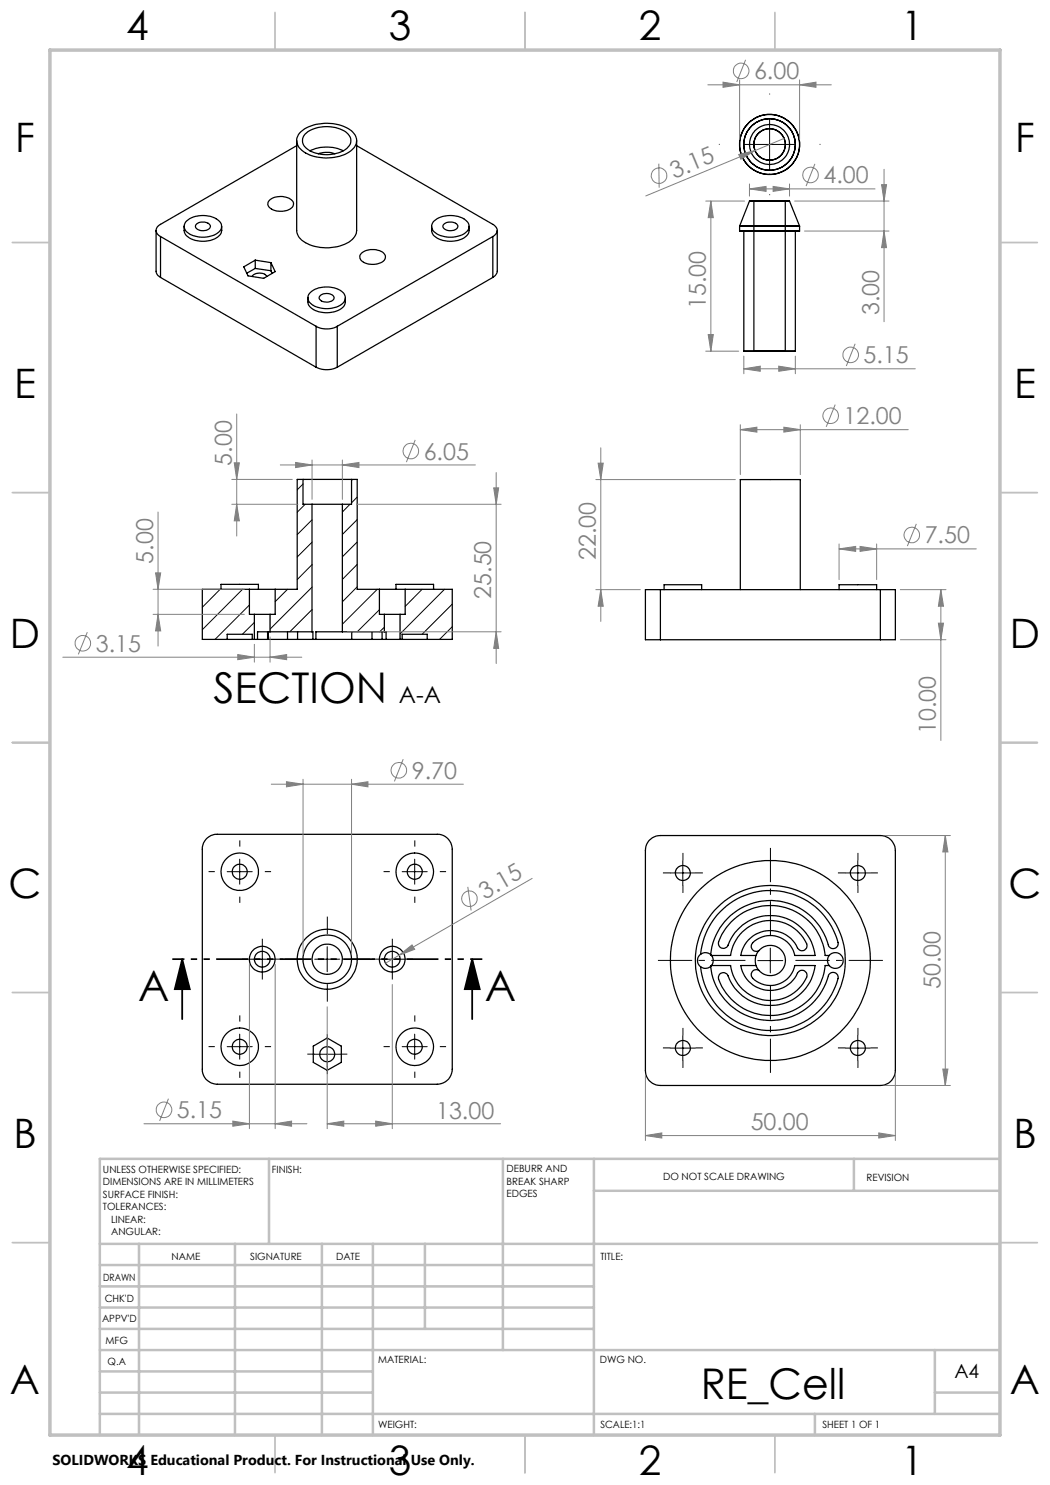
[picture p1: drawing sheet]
<svg xmlns="http://www.w3.org/2000/svg" width="210mm" height="297mm" viewBox="0 0 210 297" stroke-linecap="round" stroke-linejoin="round" font-family="sans-serif">
<g fill="none" stroke="#000" stroke-width=".25">
<path d="M59.3 29.1l-27.2 15.8a1.28 1.28 0 0 0-.9 1.2 1.28 1.28 0 0 0 .9 1.2M59.3 28.1v18a3.1 3.1 0 0 0 2.2 2.7 9 9 0 0 0 8.9-.9l.7-.9 .2-.9v-18M59.9 26.6a8.3 8.3 0 0 1 8.3-1.5 3.9 3.9 0 0 1 3.1 2.9 3.5 3.5 0 0 1-2.9 3.1 9 9 0 0 1-8-1 2.3 2.3 0 0 1-.5-3.5zM61 26.8a6.9 6.9 0 0 1 8.6 0 1.91 1.91 0 0 1-.5 3.1 7 7 0 0 1-8.1-.5 1.86 1.86 0 0 1 0-2.6zM62 30.2a7.8 7.8 0 0 1 6.7 0M63.6 30.8a5 5 0 0 1 3.4 0M71.3 29.1l27.3 15.8a1.28 1.28 0 0 1 .9 1.2 1.28 1.28 0 0 1-.9 1.2M31.2 46.1v8.3l.4 .7 .5 .4M32.1 47.3l31.1 18M32.1 47.3v8.2M32.1 55.5l31.1 17.9M36.8 45.3a2.21 2.21 0 0 0 1.8 2.6 5.1 5.1 0 0 0 5.6-1.2l.1-.6v-.8"/>
<path d="M37.4 44.2a5.3 5.3 0 0 1 6.6 .2 1.55 1.55 0 0 1-.8 2.4 5.4 5.4 0 0 1-6.1-.6 1.42 1.42 0 0 1 .3-2zM39.4 44.8a1.85 1.85 0 0 1 2.7 .5 1.73 1.73 0 0 1-2.7 .5l-.3-.4v-.4zM50.4 55.3a1.98 1.98 0 0 1 2.9 0M51 52l-2.2 1.4 .8 1.8 3.1 .5 2.3-1.4-.8-1.8M51 52l3.2 .5M51 53.7l-1.6 .9M51 53.7l3.2 .4M51 52v1.7M53.9 40a3.5 3.5 0 0 1 4.7 .4 1.46 1.46 0 0 1-1.5 1.8 3.2 3.2 0 0 1-3.5-1.1v-.7zM54.2 54.1l.2 .6M54.2 52.5v1.6M61.6 59.5a2.21 2.21 0 0 0 1.8 2.7 5.4 5.4 0 0 0 5.4-.9l.3-.8v-1"/>
<path d="M62.1 58.5a5.3 5.3 0 0 1 6.7 .2 1.7 1.7 0 0 1-1.2 2.6 5.1 5.1 0 0 1-5.9-1.1l-.1-1zM63.9 59.3a1.88 1.88 0 0 1 2.9 .2 1.45 1.45 0 0 1-2.1 .9 .82 .82 0 0 1-.8-1.1zM72.3 50.7a3.7 3.7 0 0 1 4.6 .1 1.23 1.23 0 0 1-1.1 1.9 3.2 3.2 0 0 1-3.8-1v-.7zM86.3 45.3a2.21 2.21 0 0 0 1.8 2.6 5.3 5.3 0 0 0 5.4-.9l.3-.5v-1.2M86.9 44.2a5.3 5.3 0 0 1 6.6 .2 1.56 1.56 0 0 1-.8 2.4 5.4 5.4 0 0 1-6.1-.6 1.42 1.42 0 0 1 .3-2zM88.9 44.8a1.85 1.85 0 0 1 2.7 .5 1.73 1.73 0 0 1-2.7 .5l-.3-.4v-.4zM98.6 47.3l-31.1 18M98.6 47.3v8.2M98.6 55.5l-31.1 17.9M99.4 46.1v8.3l-.3 .7-.5 .4M147.9 46.2h12zM147.9 45.2h12z"/>
<path d="M148.8 46.2h10.3zM148.8 46.2v24M149.9 40.2h8zM149.9 40.2l-2 5v1M150.8 40.2h6.3zM150.8 40.2v30M157.1 40.2v30M157.9 40.2l2 5v1M159.1 46.2v24M63.2 65.3a4.5 4.5 0 0 0 4.3 0M63.2 73.4a4.7 4.7 0 0 0 4.3 0M63.2 65.3v8.1"/>
<path d="M67.5 65.3v8.1M148.8 70.2h10.3zM150.8 70.2h6.3zM60.6 95.9h9.7M60.6 95.9h-1.2v22h-4.4M60.6 95.9v5h1.8M70.3 95.9h1.1v22h4.5M70.3 95.9v5h-1.8M44.2 117.9v-1h7.5v1M49.9 117.9h5.1M49.9 117.9h-9.4v10h4.9M49.9 117.9v5h1"/>
<path d="M55 117.9v5h-1M62.4 100.9h6.1M62.4 100.9v25.5M68.5 100.9v25.5M75.9 117.9h5.1M75.9 117.9v5h1M79.2 117.9v-1h7.5v1M81 117.9h9.5v10h-5.1M81 117.9v5h-1M132.1 117.9h-3v10h3M132.1 117.9v10M132.1 117.9h44"/>
<path d="M132.8 117.9v-1h7.5v1M148.1 117.9v-22h12v22M167.8 117.9v-1h7.5v1M176.1 117.9h3v10h-3M176.1 117.9v10M45.4 127.9h5M45.4 127.9v-1h5v1M50.4 127.9h.5M50.9 122.9h3.1M50.9 127.9h.6M50.9 122.9v5M51.5 127.9v-1.5h2v1.5"/>
<path d="M51.5 127.9h2M53.5 127.9h.2M53.7 127.9h3.8M54 126.4h-.3v1.5M54 126.4h8.4M54 122.9v3.5M57.5 127.9h2M57.5 126.4v1.5M59.5 127.9h3.1M59.5 126.4v1.5M62.4 126.4h.2v1.5M62.6 127.9h.6"/>
<path d="M63.2 127.9h7.1M68.5 126.4h-5.3v1.5M68.5 126.4h8.4M70.3 127.9h4.1M70.3 126.4v1.5M74.4 127.9h2M74.4 126.4v1.5M76.4 127.9h.8M76.4 126.4v1.5M76.9 122.9h3.1M76.9 126.4h.3v1.5M76.9 122.9v3.5"/>
<path d="M77.2 127.9h2.8M80 127.9h.4M80 122.9v5M80.4 127.9h5M80.4 127.9v-1h5v1M132.1 127.9h44M41.2 167.9l1-.8 .8-.2h44.5a2.99 2.99 0 0 1 3 3v44a3 3 0 0 1-3 2.9h-44a3 3 0 0 1-3-2.9v-44.5l.2-.8zM129.8 168.1l1-.7 1.3-.3h44a3 3 0 0 1 3 3v44a3 3 0 0 1-3 3h-44a3 3 0 0 1-3-3v-44l.1-.8zM140.1 190.8a14 14 0 0 1 12.9-12.7 14 14 0 0 1 14.6 10.6 1 1 0 0 1-.8 1 1 1 0 0 1-1.1-.7 12 12 0 0 0-12.6-8.8 12 12 0 0 0-11 10.7M140.1 190.8a1.55 1.55 0 0 0 0 2.6M140.1 190.8a1.61 1.61 0 0 1 2 .1M142.1 190.9l.2 .2"/>
<path d="M142.1 193.3a12 12 0 0 0 11.1 10.8 12 12 0 0 0 12.5-9.1 1.02 1.02 0 0 1 1.3-.5 1.02 1.02 0 0 1 .6 1.2 14 14 0 0 1-14.7 10.4 14 14 0 0 1-12.8-12.7M142.1 193.3a1.61 1.61 0 0 1-2 .1M142.3 191.1h3.8a8 8 0 0 1 6.8-6.9 8 8 0 0 1 8.5 4.7 1.01 1.01 0 0 1-.7 1.2 1.01 1.01 0 0 1-1.2-.5 6 6 0 0 0-6.2-3.4 6 6 0 0 0-5.1 4.9h3M142.3 193.1l-.2 .2M142.3 193.1h3.8a8 8 0 0 0 6.8 6.9 8 8 0 0 0 8.5-4.7 1.01 1.01 0 0 0-.7-1.2 1.01 1.01 0 0 0-1.2 .5 6 6 0 0 1-6.2 3.4 6 6 0 0 1-5.1-4.9h3M142.3 191.1a1.61 1.61 0 0 1 0 2M151.2 193.1l.6 1M151.2 191.1l-.1 .7 .1 1.3M151.8 190.1a1.06 1.06 0 0 1-1.5-.5 1.06 1.06 0 0 1 .6-1.4 5 5 0 0 1 8.1 2.9h4a9 9 0 0 0-8-8 9 9 0 0 0-9.5 6.1 1.01 1.01 0 0 1-1.3 .4 1.01 1.01 0 0 1-.5-1.3 11 11 0 0 1 11.8-7.1 11 11 0 0 1 9.5 9.9h.8M151.8 190.1l-.6 1M151.8 190.1a3 3 0 0 1 4.4-.2 3 3 0 0 1 0 4.4 3 3 0 0 1-4.4-.2M165.8 193.1h-.8a11 11 0 0 1-9.6 9.9 11 11 0 0 1-11.7-7.4 1 1 0 0 1 .8-1 1 1 0 0 1 1.1 .6 9 9 0 0 0 9.5 5.8 9 9 0 0 0 7.9-7.9h-4a4.9 4.9 0 0 1-3.7 3.9 4.9 4.9 0 0 1-5-1.8 1 1 0 0 1 .3-1.1 1 1 0 0 1 1.2 0"/>
<path d="M165.8 191.1a1.57 1.57 0 0 1 2.3-.1 1.57 1.57 0 0 1 0 2.2 1.57 1.57 0 0 1-2.3-.1M165.8 191.1a1.61 1.61 0 0 0 0 2M62.7 209.2l2.7-1.6 2.9 1.6v3.3l-2.9 1.6-2.7-1.6z"/>
<circle cx="153.9" cy="28.9" r="5.1"/>
<circle cx="153.9" cy="28.9" r="3.1"/>
<circle cx="153.9" cy="28.9" r="6"/>
<circle cx="153.9" cy="28.9" r="4"/>
<circle cx="47.9" cy="174.4" r="1.51"/>
<circle cx="48" cy="174.3" r="3.7"/>
<circle cx="82.9" cy="174.4" r="1.49"/>
<circle cx="82.9" cy="174.3" r="3.7"/>
<circle cx="136.6" cy="174.6" r="1.51"/>
<circle cx="171.6" cy="174.6" r="1.5"/>
<circle cx="52.5" cy="191.8" r="2.58"/>
<circle cx="52.5" cy="191.8" r="1.58"/>
<circle cx="65.4" cy="191.9" r="4.8"/>
<circle cx="65.4" cy="191.8" r="6"/>
<circle cx="65.4" cy="191.8" r="3"/>
<circle cx="78.5" cy="191.8" r="2.58"/>
<circle cx="78.5" cy="191.8" r="1.58"/>
<circle cx="154.1" cy="192.1" r="20"/>
<circle cx="154.1" cy="192.1" r="15"/>
<circle cx="47.9" cy="209.4" r="1.51"/>
<circle cx="47.9" cy="209.3" r="3.7"/>
<circle cx="65.4" cy="210.8" r="1.51"/>
<circle cx="82.9" cy="209.3" r="1.51"/>
<circle cx="82.9" cy="209.4" r="3.8"/>
<circle cx="136.6" cy="209.6" r="1.51"/>
<circle cx="171.6" cy="209.6" r="1.5"/>
</g>
<g fill="none" stroke="#000" stroke-width=".2">
<path d="M148.9 28.9h10M153.9 23.9v10M60.6 96.8l-1.2 1.2M70.5 95.9l-.2 .2M71.4 99.4l-1.1 1.2M44 117.9l-3.5 3.6M48.5 117.9l-8 8M57.5 117.9l-2.5 2.4M61 100.9l-1.6 1.5M62.4 104l-3 2.9M62.4 117.4l-8.4 8.4M62.4 108.4l-3 3"/>
<path d="M62.4 112.9l-3 3M70 100.9l-1.5 1.5M71.4 103.9l-2.9 3M71.4 108.4l-2.9 3M71.4 112.9l-2.9 3M71.4 117.4l-2.9 3M75.5 117.9l-7 6.9M84.4 117.9l-3.4 3.4M88.9 117.9l-8.9 8.9M49.9 121l-6.9 6.9M50.9 124.5l-2.4 2.4M62.4 121.9l-4.4 4.5"/>
<path d="M75.9 122l-4.5 4.4M76.9 125.4l-1 1M90.5 120.8l-6.1 6.1M90.5 125.3l-2.6 2.6M45.4 174.3h5M47.9 171.8v5M80.4 174.3h5M82.9 171.8v5M134.1 174.6h5M136.6 172.1v5M169.1 174.6h5M171.6 172.1v5"/>
<path d="M50 191.8h5M52.5 189.3v5M62.9 191.8h5M65.4 189.3v5M76 191.8h5M78.5 189.3v5M151.6 192.1h5M154.1 189.6v5M45.4 209.3h5M47.9 206.8v5M62.9 210.9h5M65.4 208.3v5.1"/>
<path d="M80.4 209.3h5M82.9 206.8v5M134.1 209.6h5M136.6 207.1v5M169.1 209.6h5M171.6 207.1v5"/>
</g>
<g fill="none" stroke="#808080" stroke-width=".2">
<path d="M141.6 17h24.7M144.6 16.4l3.3 .6-3.3 .5zM147.9 16v11.9M149.1 12l-1.7 4.4M159.9 17l3.3-.6v1.1zM159.9 16v11.9M131.8 32.7v4.8M147.7 30.9l3.3-.8-2.8 1.8zM149.9 37.8l3.3-.5v1zM149.9 36.8v2.4M149.9 37.8h25.1M151 30.1l-21.8 9.1"/>
<path d="M154.6 37.3l3.3 .5-3.3 .5zM156.8 27.7l-5.8 2.4M157.9 36.8v2.4M163 32.8l-1.8 4.4M176.3 36.9h1l-.5 3.3zM176.8 33.9v30.4M141.1 40.2h7.8M142.2 40.2l.5 3.3h-1.1zM142.2 40.2v30M158.9 40.2h18.9M160.9 46.2h16.9M176.8 46.2l.5 3.3h-1z"/>
<path d="M141.1 70.2h6.6M141.6 66.9h1.1l-.5 3.3zM148.8 73.8l3.2-.6v1.1zM148.8 71.2v3.6M148.8 73.8h34.3M155.8 73.2l3.3 .6-3.3 .5zM159.1 71.2v3.6M171 68.8l-1.7 4.4M46.4 95.9h12.1M46.8 92.6h1.1l-.6 3.3zM47.3 82.8v24.4M56.1 93h39"/>
<path d="M59.1 92.5l3.3 .5-3.3 .5zM62.4 92v7.9M68.5 93l3.3-.5v1zM68.5 92v7.9M83 88l-1.7 4.4M98.7 97.6h1l-.5 3.3zM99.2 94.5v38.2M119.2 95.9h27.9M119.6 92.6h1l-.4 3.3zM120.2 89.6v34.7M148.1 85.9l3.3-.5v1zM148.1 84.9v10"/>
<path d="M148.1 85.9h33.5M156.8 85.4l3.3 .5-3.3 .5zM160.1 84.9v10M167 80.9l-1.8 4.5M30.6 117.9h18.3M31.1 114.6h1l-.5 3.3zM31.6 102.4v26.8M46.4 100.9h13.2M47.3 100.9l.6 3.3h-1.1zM71.3 100.9h28.9M119.2 117.9h8.9M120.2 117.9l.4 3.3h-1z"/>
<path d="M167.8 109.8l3.3-.5v1zM167.8 108.8v7.1M167.8 109.8h27.5M172 109.3l3.3 .5-3.3 .5zM175.3 108.8v7.1M180.1 117.9h9.1M183.3 104.8l-1.8 4.4M188.2 117.9l.5 3.3h-1zM188.2 117.9v30.2M12.6 131.4h47.8M17.5 126.4l-1.8 4.5M30.6 122.9h18.3"/>
<path d="M31.6 122.9l.5 3.3h-1zM47.6 130.9l3.3 .5-3.3 .5zM50.9 128.9v3.5M54 131.4l3.3-.5v1zM54 127.4v5M69.5 126.4h30.7M99.2 126.4l.5 3.3h-1zM180.1 127.9h9.1M187.7 124.6h1l-.5 3.3zM54.3 156.8h38.4M57.3 156.3l3.3 .5-3.3 .6zM60.6 155.9v34.9"/>
<path d="M70.3 156.8l3.3-.5v1.1zM70.3 155.9v34.9M80.6 151.8l-1.7 4.5M93.6 177.4l.6 4.7M106.4 175.7l-26.6 15.4M177.1 167.1h13M189.1 167.1l.5 3.3h-1zM189.1 167.1v50M49.9 192.9v32.8M55 192.9v32.8M78.5 196.9v28.8M79.8 191.1l2.6-2.1 .5 .9z"/>
<path d="M79.8 191.1l-2.7 1.5M33.7 219.7l-1.8 4.5M65.4 201.4v24.3M129.1 215.1v13M177.1 217.1h13M179.1 215.1v13M188.6 213.8h1l-.5 3.3zM28.8 224.8h32.6M46.6 224.2l3.3 .6-3.3 .4zM55 224.8l3.3-.6v1zM65.4 224.8l3.4-.6v1zM65.4 224.8h34.7"/>
<path d="M75.1 224.2l3.4 .6-3.4 .4zM129.1 227.1l3.3-.5v1zM129.1 227.1h50M175.8 226.6l3.3 .5-3.3 .5z"/>
<circle cx="148.2" cy="14.2" r="1.56"/>
<circle cx="131.8" cy="35.1" r="1.56"/>
<circle cx="162.1" cy="35" r="1.56"/>
<circle cx="170.1" cy="71" r="1.56"/>
<circle cx="82.2" cy="90.2" r="1.56"/>
<circle cx="166.1" cy="83.2" r="1.56"/>
<circle cx="182.3" cy="107" r="1.56"/>
<circle cx="16.6" cy="128.6" r="1.55"/>
<circle cx="79.8" cy="154.1" r="1.56"/>
<circle cx="93.9" cy="179.7" r="1.56"/>
<circle cx="32.8" cy="222" r="1.55"/>
</g>
<path d="M36.4 191.8l1.6 6h-3zM36.4 191.8v12M94.4 191.8l1.6 6h-3zM94.4 191.8v12" fill="none" stroke="#000" stroke-width=".35"/>
<g fill="none" stroke="#000" stroke-width=".2" stroke-dasharray="15.2 1.3 1.3 1.3" stroke-linecap="butt">
<path d="M153.9 18.9v-.2M143.9 28.9h-.1M153.9 38.9v.1M163.9 28.9h.2M43 174.3h-1.3M48 169.3v-1.2M48 179.3v1.3M53 174.3h1.2M78 174.3h-1.3M83 169.3v-1.2M83 179.3v1.3M88 174.3h1.2"/>
<path d="M134.1 174.6h-1.5M136.6 172.1v-1.5M136.6 177.1v1.5M139.1 174.6h1.5M169.1 174.6h-1.5M171.6 172.1v-1.5M171.6 177.1v1.5M174.1 174.6h1.5M50 191.8h-1.6M52.5 189.3v-1.5M52.5 194.3v1.6M55 191.8h1.5"/>
<path d="M60.5 191.8h-3.5M65.5 186.8v-3.5M65.5 196.8v3.5M70.5 191.8h3.5M76 191.8h-1.6M78.5 189.3v-1.5M78.5 194.3v1.6M81 191.8h1.5M43 209.3h-1.3M48 204.3v-1.2M48 214.3v1.3M53 209.3h1.2"/>
<path d="M63 210.8h-1.5M65.5 208.3v-1.5M65.5 213.3v1.5M68 210.8h1.5M78 209.3h-1.3M83 204.3v-1.2M83 214.3v1.3M88 209.3h1.2M134.1 209.6h-1.5M136.6 207.1v-1.5M136.6 212.1v1.5M139.1 209.6h1.5"/>
<path d="M169.1 209.6h-1.5M171.6 207.1v-1.5M171.6 212.1v1.5M174.1 209.6h1.5"/>
</g>
<path d="M149.1 192.1h-17.5M154.1 187.1v-17.5M154.1 197.1v17.5M159.1 192.1h17.5" fill="none" stroke="#000" stroke-width=".2" stroke-dasharray="15.2 1.3 1.3 1.3" stroke-dashoffset="8.4" stroke-linecap="butt"/>
<path d="M96.5 191.8h-62" fill="none" stroke="#000" stroke-width=".35" stroke-dasharray="6.3 1.3 1.3 1.3 1.3 1.3" stroke-dashoffset="3.9" stroke-linecap="butt"/>
<g fill="none" stroke="#c0c0c0" stroke-width=".35">
<path d="M55 2.5v7.5M105 2.5v7.5M155 2.5v7.5M2.5 48.5h7.5M200 48.5h7.5M2.5 98.5h7.5M200 98.5h7.5M2.5 148.5h7.5M200 148.5h7.5M2.5 198.5h7.5M200 198.5h7.5M2.5 248.5h7.5"/>
<path d="M200 248.5h7.5M55 287v7.5M105 287v7.5M155 287v7.5"/>
</g>
<g fill="none" stroke="#c0c0c0" stroke-width=".5">
<path d="M53.8 231.8v17M100.6 231.8v38.2M118.8 231.8v55.2M118.8 238.2h81.2M170.8 231.8v6.4M200 231.8h-180v55.2M20 248.8h180M20 257.3h98.8M20 253h98.8M27.8 248.8v38.2M47 248.8v38.2M64.4 248.8v38.2"/>
<path d="M74.6 248.8v38.2M85 248.8v17M20 265.8h98.8M20 261.5h98.8M20 278.5h54.6M20 274.3h54.6M20 270h180M187 278.5h13M187 270v12.8M20 282.8h180M163 282.8v4.2"/>
</g>
<path d="M10 10h190v277h-190z" fill="none" stroke="#c0c0c0" stroke-width=".7"/>
<path d="M94.4 191.8l1.6 6h-3zM36.4 191.8l1.6 6h-3z" fill="#000"/>
<g fill="#808080">
<path d="M147.7 30.9l3.3-.8-2.8 1.8z"/>
<path d="M79.8 191.1l2.6-2.1 .5 .9z"/>
<path d="M75.1 224.2l3.4 .6-3.4 .4zM65.4 224.8l3.4-.6v1zM156.8 85.4l3.3 .5-3.3 .5zM148.1 85.9l3.3-.5v1zM155.8 73.2l3.3 .6-3.3 .5zM148.8 73.8l3.2-.6v1.1zM154.6 37.3l3.3 .5-3.3 .5zM149.9 37.8l3.3-.5v1z"/>
<path d="M46.6 224.2l3.3 .6-3.3 .4zM55 224.8l3.3-.6v1zM57.3 156.3l3.3 .5-3.3 .6zM70.3 156.8l3.3-.5v1.1zM129.1 227.1l3.3-.5v1zM175.8 226.6l3.3 .5-3.3 .5zM59.1 92.5l3.3 .5-3.3 .5zM68.5 93l3.3-.5v1zM47.6 130.9l3.3 .5-3.3 .5zM54 131.4l3.3-.5v1zM167.8 109.8l3.3-.5v1zM172 109.3l3.3 .5-3.3 .5zM144.6 16.4l3.3 .6-3.3 .5zM159.9 17l3.3-.6v1.1z"/>
<path d="M31.6 122.9l.5 3.3h-1zM31.1 114.6h1l-.5 3.3zM47.3 100.9l.6 3.3h-1.1zM46.8 92.6h1.1l-.6 3.3zM187.7 124.6h1l-.5 3.3zM188.2 117.9l.5 3.3h-1zM141.6 66.9h1.1l-.5 3.3zM142.2 40.2l.5 3.3h-1.1zM176.8 46.2l.5 3.3h-1zM176.3 36.9h1l-.5 3.3z"/>
<path d="M188.6 213.8h1l-.5 3.3zM189.1 167.1l.5 3.3h-1z"/>
<path d="M98.7 97.6h1l-.5 3.3zM99.2 126.4l.5 3.3h-1zM119.6 92.6h1l-.4 3.3zM120.2 117.9l.4 3.3h-1z"/>
</g>
<g font-size="8.5">
<text x="42.7" y="140.6">SECTION</text>
<text x="27.6" y="200.1">A</text>
<text x="97" y="200.1">A</text>
<text x="140.2" y="279.7">RE_Cell</text>
</g>
<g font-size="8.1">
<text x="25.2" y="8">4</text>
<text x="77.7" y="8">3</text>
<text x="127.7" y="8">2</text>
<text x="180.2" y="8">1</text>
<text x="3" y="30.4">F</text>
<text x="203" y="30.4">F</text>
<text x="2.8" y="79.6">E</text>
<text x="202.8" y="79.6">E</text>
<text x="2" y="129.6">D</text>
<text x="202" y="129.6">D</text>
<text x="1.7" y="179.6">C</text>
<text x="201.7" y="179.6">C</text>
<text x="2.7" y="229.6">B</text>
<text x="202.7" y="229.6">B</text>
<text x="2" y="278.9">A</text>
<text x="202" y="278.9">A</text>
<text x="25.2" y="295">4</text>
<text x="77.7" y="295">3</text>
<text x="127.7" y="295">2</text>
<text x="180.2" y="295">1</text>
</g>
<g font-size="4.7" fill="#808080">
<text x="150.8" y="15.9">6.00</text>
<text x="134.9" y="35.7" transform="rotate(-23 134.9 35.7)">3.15</text>
<text x="164.7" y="36.7">4.00</text>
<text x="141.2" y="61.8" transform="rotate(-90 141.2 61.8)">15.00</text>
<text x="175.8" y="63" transform="rotate(-90 175.8 63)">3.00</text>
<text x="172.7" y="72.7">5.15</text>
<text x="168.7" y="84.8">12.00</text>
<text x="46.4" y="93.1" transform="rotate(-90 46.4 93.1)">5.00</text>
<text x="84.7" y="91.9">6.05</text>
<text x="30.6" y="112.7" transform="rotate(-90 30.6 112.7)">5.00</text>
<text x="119.2" y="112.1" transform="rotate(-90 119.2 112.1)">22.00</text>
<text x="184.9" y="108.7">7.50</text>
<text x="98.2" y="119.8" transform="rotate(-90 98.2 119.8)">25.50</text>
<text x="19.2" y="130.3">3.15</text>
<text x="187.2" y="146.8" transform="rotate(-90 187.2 146.8)">10.00</text>
<text x="82.3" y="155.8">9.70</text>
<text x="97" y="179.9" transform="rotate(-30 97 179.9)">3.15</text>
<text x="188.1" y="197.9" transform="rotate(-90 188.1 197.9)">50.00</text>
<text x="35.4" y="223.7">5.15</text>
<text x="87.2" y="223.7">13.00</text>
<text x="150.1" y="226.1">50.00</text>
</g>
<text font-size="4.7" x="79.8" y="140.6">A-A</text>
<text font-size="3.9" x="190.9" y="275.5">A4</text>
<text font-size="2.9" x="10.5" y="292.9">SOLIDWORKS Educational Product. For Instructional Use Only.</text>
<g font-size="2">
<text x="20.6" y="234.6">UNLESS OTHERWISE SPECIFIED:</text>
<text x="20.6" y="237.1">DIMENSIONS ARE IN MILLIMETERS</text>
<text x="20.6" y="239.6">SURFACE FINISH:</text>
<text x="54.4" y="234.6">FINISH:</text>
<text x="101.3" y="234.5">DEBURR AND</text>
<text x="101.3" y="237">BREAK SHARP</text>
<text x="101.3" y="239.5">EDGES</text>
<text x="132.6" y="236">DO NOT SCALE DRAWING</text>
<text x="173.3" y="236.2">REVISION</text>
<text x="20.6" y="242.1">TOLERANCES:</text>
<text x="22.2" y="244.6">LINEAR:</text>
<text x="22.2" y="247.1">ANGULAR:</text>
<text x="34.3" y="252">NAME</text>
<text x="50" y="251.9">SIGNATURE</text>
<text x="67.2" y="251.9">DATE</text>
<text x="120.1" y="251.9">TITLE:</text>
<text x="20.6" y="256.1">DRAWN</text>
<text x="20.9" y="260.3">CHK'D</text>
<text x="20.4" y="264.4">APPV'D</text>
<text x="21.1" y="268.8">MFG</text>
<text x="21.5" y="273">Q.A</text>
<text x="75.6" y="272.5">MATERIAL:</text>
<text x="120" y="272.5">DWG NO.</text>
<text x="75.6" y="285.5">WEIGHT:</text>
<text x="120.1" y="285.6">SCALE:1:1</text>
<text x="164.5" y="285.6">SHEET 1 OF 1</text>
</g>
</svg>
